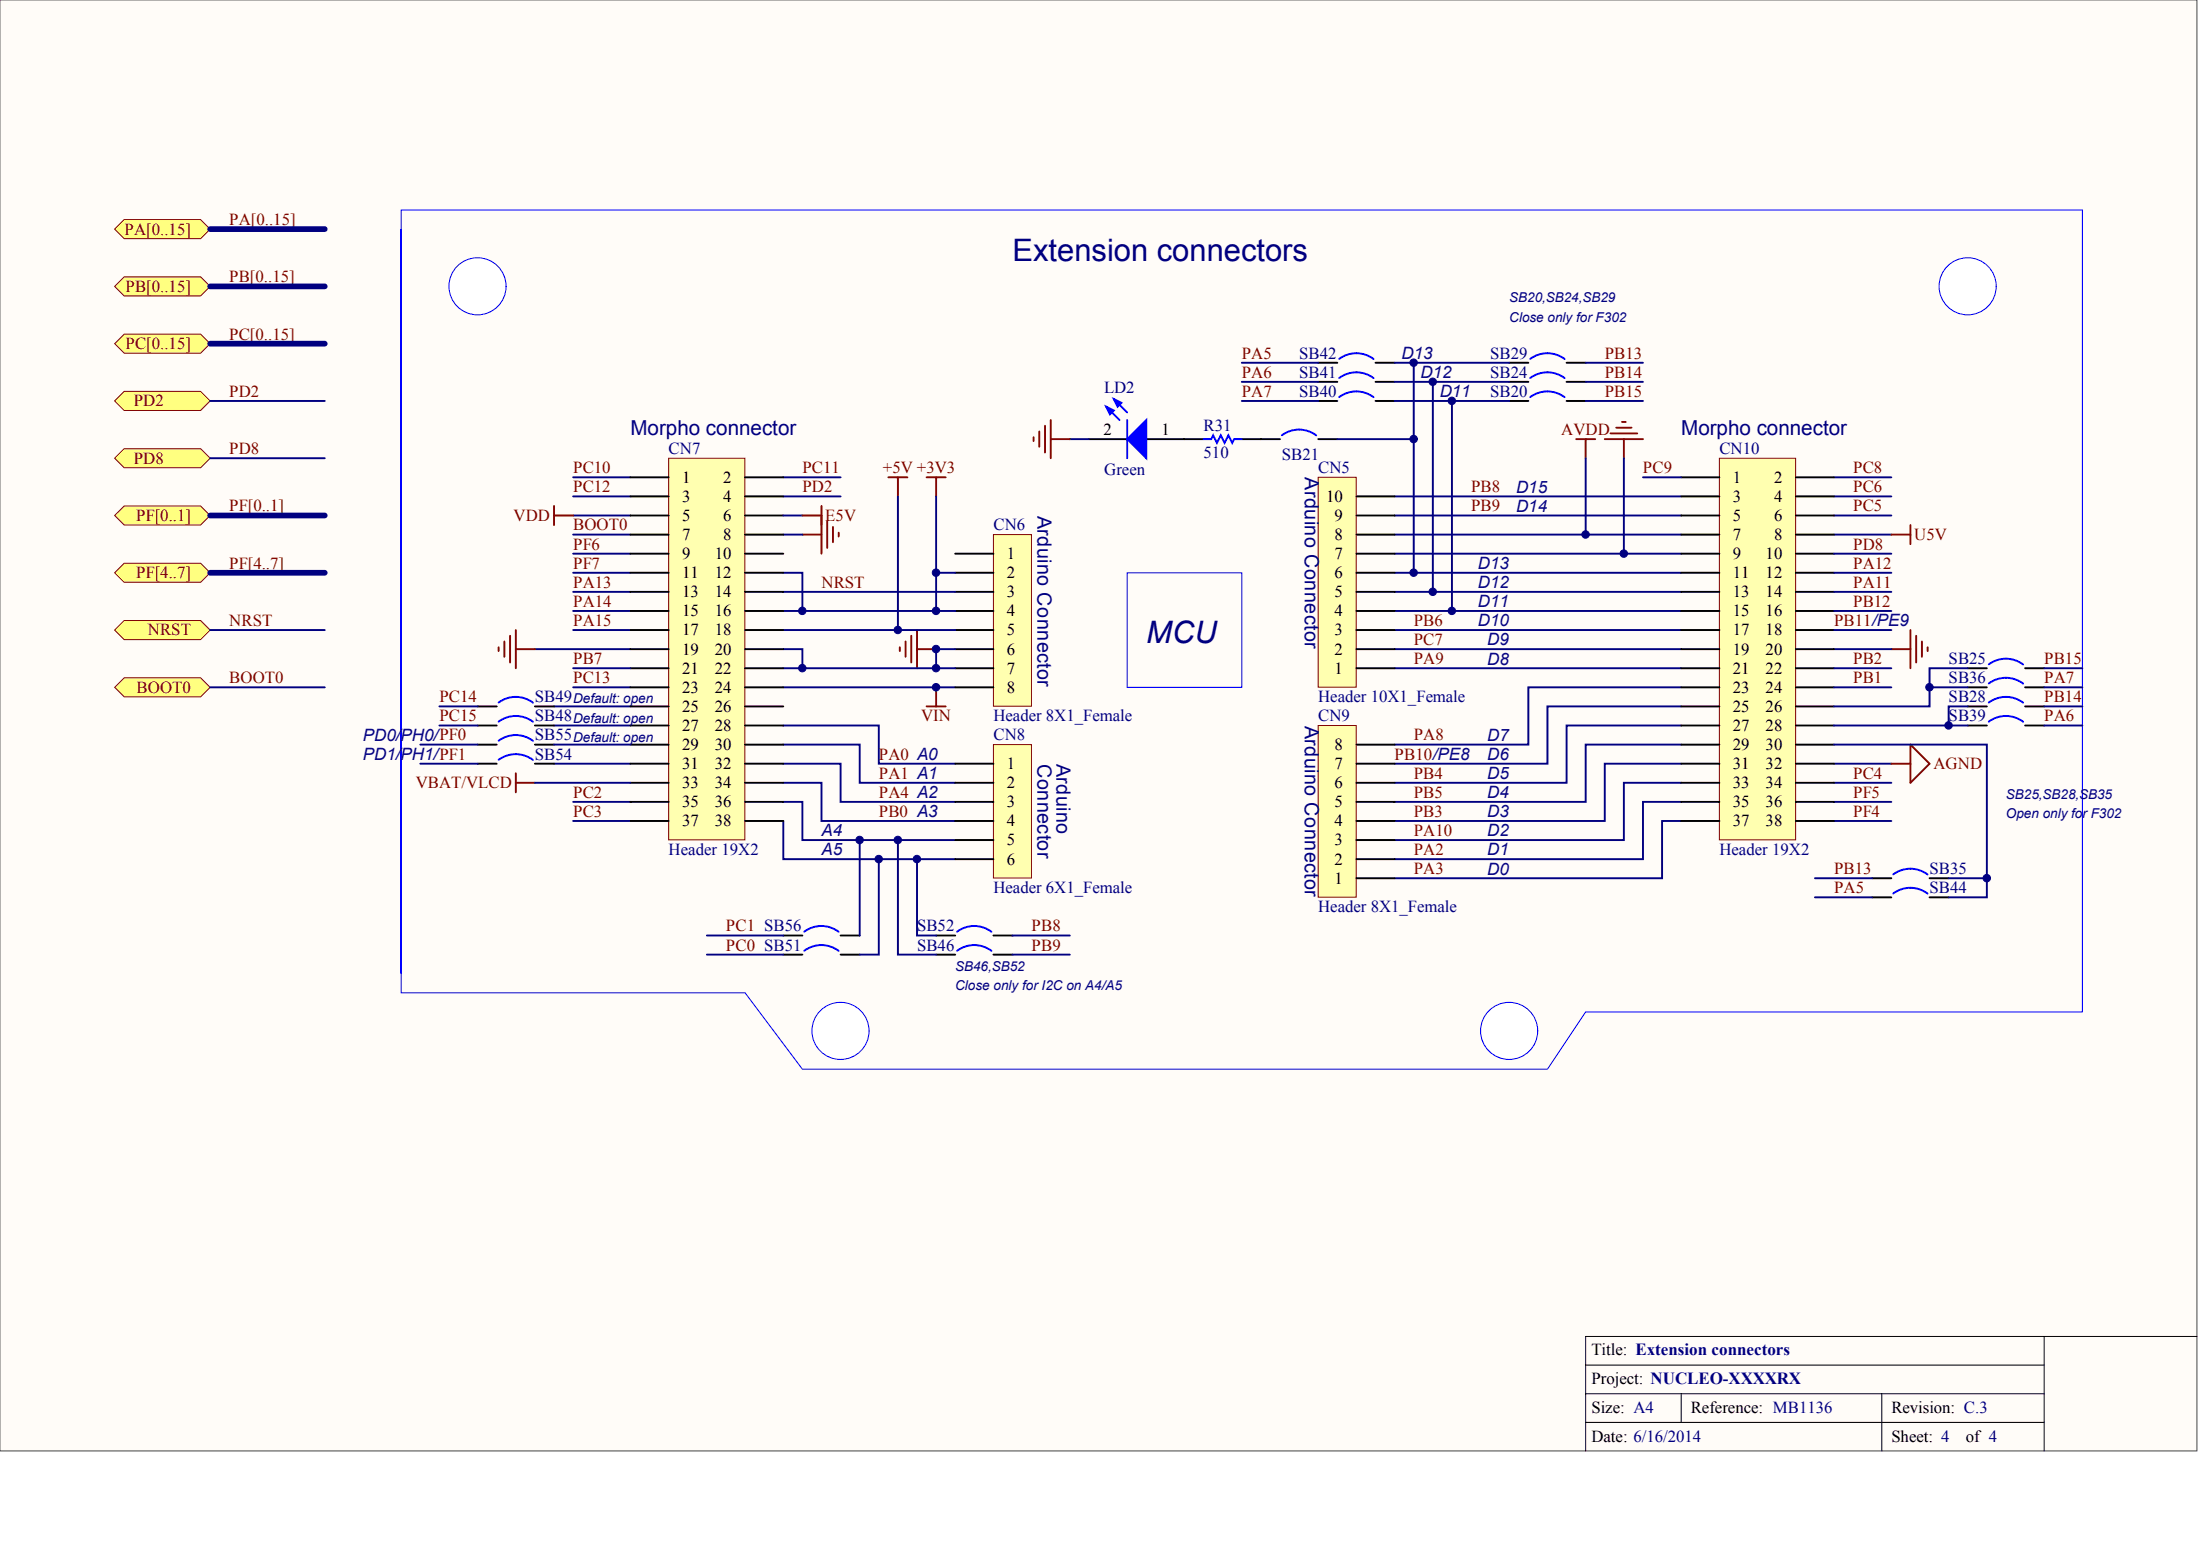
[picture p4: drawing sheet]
<svg xmlns="http://www.w3.org/2000/svg" width="840mm" height="594mm" viewBox="0 0 840 594" stroke-linecap="round" stroke-linejoin="round" font-family="sans-serif">
<path d="M0 0h838.4v553.6h-838.4z" fill="#fffcf8" stroke="#696969" stroke-width=".38"/>
<path d="M780.1 509.9v43.7M838.5 509.9h-233.3v43.7M605.2 520.9h174.9M605.2 531.8h174.9M641.6 531.8v10.9M718.2 531.8v21.8M605.2 542.7h174.9" fill="none" stroke="#000" stroke-width=".38"/>
<g fill="none" stroke="#000080" stroke-width=".73">
<path d="M532.2 189.4h109.4M532.2 196.7h109.4M532.2 204h109.4M532.2 211.3h109.4M532.2 218.5h109.4M532.2 225.8h109.4M532.2 233.1h109.4M532.2 240.4h109.4M532.2 247.7h109.4M532.2 255h109.4M211.4 269.5h29.2M211.4 276.8h29.2"/>
<path d="M298.9 276.8h36.5v14.6h29.2M298.9 262.3h65.7M641.6 262.3h-58.3v21.8h-51.1M641.6 269.5h-51v21.9h-58.4M641.6 276.8h-43.7v21.9h-65.7M211.4 291.4h29.2M298.9 284.1h29.2v14.6h36.5M298.9 291.4h21.9v14.6h43.8M298.9 298.7h14.6v14.5h51.1M641.6 284.1h-36.4v21.9h-73M641.6 291.4h-29.2v21.8h-80.2M641.6 298.7h-21.9v21.8h-87.5"/>
<path d="M218.7 306h21.9M298.9 306h7.3v14.5h58.4M298.9 313.2v14.6h65.7M641.6 306h-14.6v21.8h-94.8M641.6 313.2h-7.3v21.9h-102.1"/>
</g>
<g fill="none" stroke="#800000" stroke-width=".73">
<path d="M612.4 167.6h14.6M614.6 165.4h10.2M616.8 163.2h5.9M619 161h1.5M619.7 167.6v7.2M339 182.1h7.3M342.7 182.1v7.3M353.6 182.1h7.3M357.3 182.1v7.3M343.4 247v1.4M345.6 244.8v5.8M347.8 242.6v10.2"/>
<path d="M350 240.4v14.6M350 247.7h7.3"/>
</g>
<path d="M379.1 284.1h14.5v50.9h-14.5z" fill="#ffffb0" stroke="#800000" stroke-width=".38"/>
<path d="M364.6 291.4h14.5M364.6 298.7h14.5M364.6 306h14.5M364.6 313.2h14.5M364.6 320.5h14.5M364.6 327.8h14.5" fill="none" stroke="#000" stroke-width=".73"/>
<path d="M379.1 204h14.5v65.5h-14.5z" fill="#ffffb0" stroke="#800000" stroke-width=".38"/>
<path d="M364.6 211.3h14.5M364.6 218.5h14.5M364.6 225.8h14.5M364.6 233.1h14.5M364.6 240.4h14.5M364.6 247.7h14.5M364.6 255h14.5M364.6 262.3h14.5" fill="none" stroke="#000" stroke-width=".73"/>
<path d="M503.1 276.8h14.5v65.5h-14.5z" fill="#ffffb0" stroke="#800000" stroke-width=".38"/>
<path d="M517.7 298.7h14.5M517.7 291.4h14.5M517.7 284.1h14.5M517.7 313.2h14.5M517.7 306h14.5M517.7 335.1h14.5M517.7 327.8h14.5M517.7 320.5h14.5" fill="none" stroke="#000" stroke-width=".73"/>
<path d="M503.1 182.1h14.5v80.1h-14.5z" fill="#ffffb0" stroke="#800000" stroke-width=".38"/>
<path d="M517.7 196.7h14.5M517.7 189.4h14.5M517.7 218.5h14.5M517.7 211.3h14.5M517.7 204h14.5M517.7 233.1h14.5M517.7 225.8h14.5M517.7 255h14.5M517.7 247.7h14.5M517.7 240.4h14.5" fill="none" stroke="#000" stroke-width=".73"/>
<path d="M619.7 174.8v36.5M342.7 189.4v51M298.9 218.5h7.3v14.6M298.9 233.1h65.7M298.9 225.8h65.7M298.9 247.7h7.3v7.3M298.9 255h65.7M298.9 240.4h65.7M364.6 247.7h-7.3v7.3" fill="none" stroke="#000080" stroke-width=".73"/>
<path d="M153.1 80.1h641.6v306h-189.5l-14.6 21.8h-284.4l-21.8-29.1h-131.3z" fill="none" stroke="#00f" stroke-width=".38"/>
<circle cx="320.8" cy="393.3" r="10.9" fill="#fff" stroke="#00f" stroke-width=".38"/>
<path d="M353.6 269.5h7.3M357.3 262.3v7.2" fill="none" stroke="#800000" stroke-width=".73"/>
<g fill="#fff" stroke="#00f" stroke-width=".38">
<circle cx="576" cy="393.3" r="10.9"/>
<circle cx="750.9" cy="109.2" r="10.9"/>
<circle cx="182.2" cy="109.2" r="10.9"/>
</g>
<g fill="none" stroke="#000080" stroke-width=".73">
<path d="M218.7 196.7h21.9M218.7 182.1h21.9M218.7 189.4h21.9M699.9 182.1h21.9M699.9 189.4h21.9M218.7 204h21.9M218.7 211.3h21.9M218.7 218.5h21.9M699.9 204h21.9M218.7 225.8h21.9M218.7 233.1h21.9M204.1 247.7h36.5"/>
<path d="M699.9 291.4h21.9M699.9 306h21.9"/>
</g>
<path d="M43.7 87.4l3.7-3.6h29.2l3.6 3.6-3.6 3.7h-29.2z" fill-rule="evenodd" fill="#ffff80" stroke="#800000" stroke-width=".38"/>
<path d="M80.2 87.4h43.7" fill="none" stroke="#000080" stroke-width="2.2"/>
<path d="M43.7 109.3l3.7-3.7h29.2l3.6 3.7-3.6 3.6h-29.2z" fill-rule="evenodd" fill="#ffff80" stroke="#800000" stroke-width=".38"/>
<path d="M80.2 109.3h43.7" fill="none" stroke="#000080" stroke-width="2.2"/>
<path d="M43.7 131.1l3.7-3.6h29.2l3.6 3.6-3.6 3.7h-29.2z" fill-rule="evenodd" fill="#ffff80" stroke="#800000" stroke-width=".38"/>
<path d="M80.2 131.1h43.7" fill="none" stroke="#000080" stroke-width="2.2"/>
<path d="M43.7 153l3.7-3.7h29.2l3.6 3.7-3.6 3.6h-29.2z" fill-rule="evenodd" fill="#ffff80" stroke="#800000" stroke-width=".38"/>
<path d="M80.2 153h43.7" fill="none" stroke="#000080" stroke-width=".73"/>
<path d="M43.7 174.8l3.7-3.6h29.2l3.6 3.6-3.6 3.7h-29.2z" fill-rule="evenodd" fill="#ffff80" stroke="#800000" stroke-width=".38"/>
<path d="M80.2 174.8h43.7" fill="none" stroke="#000080" stroke-width=".73"/>
<path d="M43.7 196.7l3.7-3.7h29.2l3.6 3.7-3.6 3.6h-29.2z" fill-rule="evenodd" fill="#ffff80" stroke="#800000" stroke-width=".38"/>
<path d="M80.2 196.7h43.7" fill="none" stroke="#000080" stroke-width="2.2"/>
<path d="M190.3 247v1.4M192.5 244.8v5.8M194.7 242.6v10.2M196.9 240.4v14.6M196.9 247.7h7.2M721.8 247.7h7.3M729.1 240.4v14.6M731.3 242.6v10.2M733.5 244.8v5.8M735.7 247v1.4M721.8 291.4h7.3M729.1 284.1l7.3 7.3-7.3 7.3z" fill="none" stroke="#800000" stroke-width=".73"/>
<path d="M298.9 182.1h21.9M699.9 298.7h21.9M218.7 313.2h21.9M699.9 313.2h21.9" fill="none" stroke="#000080" stroke-width=".73"/>
<path d="M43.7 240.4l3.7-3.6h29.2l3.6 3.6-3.6 3.6h-29.2z" fill-rule="evenodd" fill="#ffff80" stroke="#800000" stroke-width=".38"/>
<path d="M605.2 174.8v29.2M364.6 218.5h-7.3v14.6M80.2 240.4h43.7M167.7 269.5h14.6M167.7 276.8h14.6M160.4 284.1h21.9M160.4 291.4h21.9" fill="none" stroke="#000080" stroke-width=".73"/>
<path d="M182.3 276.8h7.3M182.3 269.5h7.3M204.1 276.8h7.3M204.1 269.5h7.3M182.3 284.1h7.3M182.3 291.4h7.3M204.1 284.1h7.3M204.1 291.4h7.3" fill="none" stroke="#000" stroke-width=".73"/>
<path d="M190.3 275.4a10.9 10.9 0 0 1 13.1 0M190.3 268.1a10.9 10.9 0 0 1 13.1 0M190.3 282.6a10.9 10.9 0 0 1 13.1 .1M190.3 289.9a10.9 10.9 0 0 1 13.1 .1" fill="none" stroke="#00f" stroke-width=".73"/>
<path d="M601.5 167.6h7.3M605.2 167.6v7.2M211.4 193v7.3M211.4 196.7h7.3M721.8 204h7.3M729.1 200.3v7.3" fill="none" stroke="#800000" stroke-width=".73"/>
<path d="M43.7 262.3l3.7-3.7h29.2l3.6 3.7-3.6 3.6h-29.2z" fill-rule="evenodd" fill="#ffff80" stroke="#800000" stroke-width=".38"/>
<path d="M699.9 196.7h21.9M80.2 262.3h43.7" fill="none" stroke="#000080" stroke-width=".73"/>
<path d="M196.9 295v7.3M196.9 298.7h7.2" fill="none" stroke="#800000" stroke-width=".73"/>
<path d="M43.7 218.5l3.7-3.6h29.2l3.6 3.6-3.6 3.7h-29.2z" fill-rule="evenodd" fill="#ffff80" stroke="#800000" stroke-width=".38"/>
<path d="M80.2 218.5h43.7" fill="none" stroke="#000080" stroke-width="2.2"/>
<g fill="none" stroke="#000080" stroke-width=".73">
<path d="M473.9 138.4h29.2M532.2 138.4h43.8M539.5 138.4v80.1M605.2 138.4h21.8M473.9 145.7h29.2M473.9 153h29.2M532.2 145.7h43.8M532.2 153h43.8M546.8 145.7v80.1M554.1 153v80.1M605.2 145.7h21.8M605.2 153h21.8"/>
<path d="M298.9 189.4h21.9M357.3 189.4v29.1M298.9 204h7.3M218.7 240.4h21.9M699.9 247.7h21.9M780.1 255h14.6M218.7 262.3h21.9M780.1 262.3h14.6M780.1 269.5h14.6M780.1 276.8h14.6M328.1 320.5v36.5M335.4 327.8v36.4h-7.3"/>
<path d="M342.7 320.5v43.7h14.6M350 327.8v29.2h7.3M692.6 335.1h21.9M269.8 357h29.1M386.4 357h21.9M692.6 342.4h21.9M269.8 364.2h29.1M386.4 364.2h21.9"/>
</g>
<path d="M313.5 196.7v14.6M315.7 198.9v10.2M306.2 204h7.3M317.9 201.1v5.8M320.1 203.2v1.5" fill="none" stroke="#800000" stroke-width=".73"/>
<g fill="none" stroke="#000" stroke-width=".73">
<path d="M503.1 138.4h7.3M525 138.4h7.2M576 138.4h7.3M597.9 138.4h7.3M503.1 145.7h7.3M503.1 153h7.3M525 145.7h7.2M525 153h7.2M576 145.7h7.3M576 153h7.3M597.9 145.7h7.3M597.9 153h7.3"/>
<path d="M751 255h7.3M772.8 255h7.3M751 262.3h7.3M751 269.5h7.3M751 276.8h7.3M772.8 262.3h7.3M772.8 269.5h7.3M772.8 276.8h7.3M714.5 335.1h7.3M736.4 335.1h7.3M298.9 357h7.3M320.8 357h7.3"/>
<path d="M357.3 357h7.3M379.1 357h7.3M714.5 342.4h7.3M736.4 342.4h7.3M298.9 364.2h7.3M320.8 364.2h7.3M357.3 364.2h7.3M379.1 364.2h7.3"/>
</g>
<g fill="none" stroke="#00f" stroke-width=".73">
<path d="M511.1 136.9a10.9 10.9 0 0 1 13.1 .1M584 136.9a10.9 10.9 0 0 1 13.1 .1M511.1 144.2a10.9 10.9 0 0 1 13.1 .1M511.1 151.5a10.9 10.9 0 0 1 13.1 0M584 144.2a10.9 10.9 0 0 1 13.1 .1M584 151.5a10.9 10.9 0 0 1 13.1 0M759 253.5a10.9 10.9 0 0 1 13.1 0M759 260.8a10.9 10.9 0 0 1 13.1 0M759 268.1a10.9 10.9 0 0 1 13.1 0M759 275.4a10.9 10.9 0 0 1 13.1 0M722.5 333.6a10.9 10.9 0 0 1 13.1 .1M306.9 355.5a10.9 10.9 0 0 1 13.2 0"/>
<path d="M365.3 355.5a10.9 10.9 0 0 1 13.1 0M722.5 340.9a10.9 10.9 0 0 1 13.1 .1M306.9 362.8a10.9 10.9 0 0 1 13.2 0M365.3 362.8a10.9 10.9 0 0 1 13.1 0"/>
</g>
<path d="M430.2 218.5h43.7v43.8h-43.7z" fill="none" stroke="#00f" stroke-width=".38"/>
<path d="M255.2 174.8h29.1v145.7h-29.1z" fill="#ffffb0" stroke="#800000" stroke-width=".38"/>
<g fill="none" stroke="#000" stroke-width=".73">
<path d="M240.6 182.1h14.6M240.6 189.4h14.6M240.6 196.7h14.6M284.4 182.1h14.5M284.4 189.4h14.5M284.4 196.7h14.5M240.6 204h14.6M240.6 211.3h14.6M240.6 218.5h14.6M284.4 204h14.5M284.4 211.3h14.5M284.4 218.5h14.5"/>
<path d="M240.6 225.8h14.6M240.6 233.1h14.6M284.4 225.8h14.5M284.4 233.1h14.5M240.6 240.4h14.6M240.6 247.7h14.6M240.6 255h14.6M284.4 240.4h14.5M284.4 247.7h14.5M284.4 255h14.5M240.6 262.3h14.6M240.6 269.5h14.6"/>
<path d="M240.6 276.8h14.6M284.4 262.3h14.5M284.4 269.5h14.5M284.4 276.8h14.5M240.6 284.1h14.6M240.6 291.4h14.6M240.6 298.7h14.6M284.4 284.1h14.5M284.4 291.4h14.5M284.4 298.7h14.5M240.6 306h14.6M240.6 313.2h14.6"/>
<path d="M284.4 306h14.5M284.4 313.2h14.5"/>
</g>
<path d="M656.2 174.8h29.1v145.7h-29.1z" fill="#ffffb0" stroke="#800000" stroke-width=".38"/>
<g fill="none" stroke="#000" stroke-width=".73">
<path d="M415.6 167.6h14.6M437.5 167.6h21.8M473.9 167.6h14.6M503.1 167.6h7.3M641.6 182.1h14.6M641.6 189.4h14.6M641.6 196.7h14.6M685.4 182.1h14.5M685.4 189.4h14.5M685.4 196.7h14.5M641.6 204h14.6M641.6 211.3h14.6"/>
<path d="M641.6 218.5h14.6M685.4 204h14.5M685.4 211.3h14.5M685.4 218.5h14.5M641.6 225.8h14.6M641.6 233.1h14.6M685.4 225.8h14.5M685.4 233.1h14.5M641.6 240.4h14.6M641.6 247.7h14.6M641.6 255h14.6M685.4 240.4h14.5"/>
<path d="M685.4 247.7h14.5M685.4 255h14.5M641.6 262.3h14.6M641.6 269.5h14.6M641.6 276.8h14.6M685.4 262.3h14.5M685.4 269.5h14.5M685.4 276.8h14.5M641.6 284.1h14.6M641.6 291.4h14.6M641.6 298.7h14.6M685.4 284.1h14.5"/>
<path d="M685.4 291.4h14.5M685.4 298.7h14.5M641.6 306h14.6M641.6 313.2h14.6M685.4 306h14.5M685.4 313.2h14.5"/>
</g>
<g fill="none" stroke="#000080" stroke-width=".73">
<path d="M408.3 167.6h7.3M510.4 167.6h29.1M298.9 196.7h7.3M627 182.1h14.6M699.9 211.3h21.9M699.9 218.5h21.9M699.9 225.8h21.9M699.9 233.1h21.9M218.7 255h21.9M699.9 255h21.9M699.9 240.4h21.9M751 255h-14.6v14.5h-36.5"/>
<path d="M699.9 262.3h21.9M699.9 276.8h51.1M736.4 262.3h14.6M751 269.5h-7.3v7.3M204.1 298.7h36.5M211.4 284.1h29.2M699.9 284.1h58.4v58.3h-14.6M743.7 335.1h14.6"/>
</g>
<g fill="#00f" stroke="#00f" stroke-width=".73">
<path d="M430.2 167.6l7.3-7.3v14.5z"/>
<path d="M422.2 155.2l2.9 1.4-1.5 1.5z"/>
<path d="M425.1 152.3l2.9 1.4-1.5 1.5z"/>
</g>
<path d="M422.2 155.2l5.1 5.1M425.1 152.3l5.1 5.1M430.2 160.3v14.5M459.3 167.6h3l.7-1.5 1.4 2.9 1.5-2.9 1.5 2.9 1.4-2.9 1.5 2.9 .7-1.4h2.9M489.2 166.1a10.9 10.9 0 0 1 13.1 0" fill="none" stroke="#00f" stroke-width=".73"/>
<path d="M394.4 166.8v1.5M396.6 164.6v5.9M398.8 162.5v10.2M401 160.3v14.5M401 167.6h7.3M306.2 196.7h7.3M313.5 193v7.3" fill="none" stroke="#800000" stroke-width=".73"/>
<g fill="#000080" stroke="#000080" stroke-width=".38">
<circle cx="306.2" cy="254.9" r="1.42"/>
<circle cx="306.2" cy="233.1" r="1.42"/>
<circle cx="328.1" cy="320.5" r="1.42"/>
<circle cx="335.4" cy="327.8" r="1.42"/>
<circle cx="342.6" cy="320.5" r="1.42"/>
<circle cx="342.6" cy="240.4" r="1.42"/>
<circle cx="349.9" cy="327.8" r="1.42"/>
<circle cx="357.2" cy="262.2" r="1.42"/>
<circle cx="357.2" cy="254.9" r="1.42"/>
<circle cx="357.2" cy="247.6" r="1.42"/>
<circle cx="357.2" cy="233.1" r="1.42"/>
<circle cx="357.2" cy="218.5" r="1.42"/>
<circle cx="539.5" cy="218.5" r="1.42"/>
<circle cx="539.5" cy="167.5" r="1.42"/>
<circle cx="539.5" cy="138.4" r="1.42"/>
<circle cx="546.8" cy="225.8" r="1.42"/>
<circle cx="546.8" cy="145.7" r="1.42"/>
<circle cx="554.1" cy="233.1" r="1.42"/>
<circle cx="554.1" cy="152.9" r="1.42"/>
<circle cx="605.1" cy="203.9" r="1.42"/>
<circle cx="619.7" cy="211.2" r="1.42"/>
<circle cx="736.4" cy="262.2" r="1.42"/>
<circle cx="743.6" cy="276.8" r="1.42"/>
<circle cx="758.2" cy="335.1" r="1.42"/>
</g>
<g font-size="11.8" fill="#000080">
<text x="386.4" y="99.6">Extension connectors</text>
<text x="437.5" y="245.3">MCU</text>
</g>
<g font-size="7.9" fill="#000080">
<text x="240.6" y="165.9">Morpho connector</text>
<text x="641.6" y="165.9">Morpho connector</text>
</g>
<g font-size="7.5" fill="#000080">
<text x="498" y="182.1" transform="rotate(90 498 182.1)">Arduino Connector</text>
<text x="396" y="196.7" transform="rotate(90 396 196.7)">Arduino Connector</text>
<text x="498" y="276.8" transform="rotate(90 498 276.8)">Arduino Connector</text>
<text x="396" y="291.4" transform="rotate(90 396 291.4)">Connector</text>
<text x="403.3" y="291.4" transform="rotate(90 403.3 291.4)">Arduino</text>
</g>
<g font-size="6.5" fill="#0c0087">
<text x="534.9" y="137">D13</text>
<text x="542.2" y="144.3">D12</text>
<text x="549.5" y="151.6">D11</text>
<text x="578.6" y="188">D15</text>
<text x="578.6" y="195.3">D14</text>
<text x="564" y="217.1">D13</text>
<text x="564" y="224.4">D12</text>
<text x="564" y="231.7">D11</text>
<text x="564" y="239">D10</text>
<text x="567.6" y="246.3">D9</text>
<text x="567.6" y="253.6">D8</text>
<text x="138.5" y="282.7">PD0/PH0/PF0</text>
<text x="567.6" y="282.7">D7</text>
<text x="138.5" y="290">PD1/PH1/PF1</text>
<text x="567.6" y="290">D6</text>
<text x="567.6" y="297.3">D5</text>
<text x="567.6" y="304.5">D4</text>
<text x="567.6" y="311.8">D3</text>
<text x="313.5" y="319.1">A4</text>
<text x="567.6" y="319.1">D2</text>
<text x="313.5" y="326.4">A5</text>
<text x="567.6" y="326.4">D1</text>
<text x="567.6" y="333.7">D0</text>
</g>
<g font-size="6.4" fill="#800000">
<text x="47.5" y="89.5">PA[0..15]</text>
<text x="87.5" y="85.8">PA[0..15]</text>
<text x="87.5" y="107.7">PB[0..15]</text>
<text x="47.9" y="111.3">PB[0..15]</text>
<text x="87.5" y="129.6">PC[0..15]</text>
<text x="47.9" y="133.2">PC[0..15]</text>
<text x="473.9" y="136.8">PA5</text>
<text x="612.4" y="136.8">PB13</text>
<text x="473.9" y="144.1">PA6</text>
<text x="612.4" y="144.1">PB14</text>
<text x="51" y="155.1">PD2</text>
<text x="87.5" y="151.4">PD2</text>
<text x="473.9" y="151.4">PA7</text>
<text x="612.4" y="151.4">PB15</text>
<text x="595.8" y="166">AVDD</text>
<text x="87.5" y="173.3">PD8</text>
<text x="51" y="176.9">PD8</text>
<text x="218.7" y="180.5">PC10</text>
<text x="306.2" y="180.5">PC11</text>
<text x="336.9" y="180.5">+5V +3V3</text>
<text x="627" y="180.5">PC9</text>
<text x="707.2" y="180.5">PC8</text>
<text x="218.7" y="187.8">PC12</text>
<text x="306.2" y="187.8">PD2</text>
<text x="561.4" y="187.8">PB8</text>
<text x="707.2" y="187.8">PC6</text>
<text x="87.5" y="195.1">PF[0..1]</text>
<text x="561.4" y="195.1">PB9</text>
<text x="707.2" y="195.1">PC5</text>
<text x="52" y="198.8">PF[0..1]</text>
<text x="196" y="198.8">VDD</text>
<text x="218.7" y="202.4">BOOT0</text>
<text x="315" y="198.8">E5V</text>
<text x="218.7" y="209.7">PF6</text>
<text x="707.2" y="209.7">PD8</text>
<text x="730.6" y="206">U5V</text>
<text x="52" y="220.6">PF[4..7]</text>
<text x="87.5" y="217">PF[4..7]</text>
<text x="218.7" y="217">PF7</text>
<text x="707.2" y="217">PA12</text>
<text x="218.7" y="224.3">PA13</text>
<text x="313.5" y="224.3">NRST</text>
<text x="707.2" y="224.3">PA11</text>
<text x="218.7" y="231.5">PA14</text>
<text x="707.2" y="231.5">PB12</text>
<text x="87.5" y="238.8">NRST</text>
<text x="218.7" y="238.8">PA15</text>
<text x="539.5" y="238.8">PB6</text>
<text x="699.9" y="238.8">PB11/PE9</text>
<text x="56.4" y="242.5">NRST</text>
<text x="539.5" y="246.1">PC7</text>
<text x="218.7" y="253.4">PB7</text>
<text x="539.5" y="253.4">PA9</text>
<text x="707.2" y="253.4">PB2</text>
<text x="780.1" y="253.4">PB15</text>
<text x="87.5" y="260.7">BOOT0</text>
<text x="218.7" y="260.7">PC13</text>
<text x="707.2" y="260.7">PB1</text>
<text x="780.1" y="260.7">PA7</text>
<text x="52.1" y="264.3">BOOT0</text>
<text x="167.7" y="268">PC14</text>
<text x="780.1" y="268">PB14</text>
<text x="167.7" y="275.2">PC15</text>
<text x="351.6" y="275.2">VIN</text>
<text x="780.1" y="275.2">PA6</text>
<text x="539.5" y="282.5">PA8</text>
<text x="335.4" y="289.8">PA0 A0</text>
<text x="532.2" y="289.8">PB10/PE8</text>
<text x="737.9" y="293.5">AGND</text>
<text x="335.4" y="297.1">PA1 A1</text>
<text x="539.5" y="297.1">PB4</text>
<text x="707.2" y="297.1">PC4</text>
<text x="158.7" y="300.7">VBAT/VLCD</text>
<text x="218.7" y="304.4">PC2</text>
<text x="335.4" y="304.4">PA4 A2</text>
<text x="539.5" y="304.4">PB5</text>
<text x="707.2" y="304.4">PF5</text>
<text x="218.7" y="311.7">PC3</text>
<text x="335.4" y="311.7">PB0 A3</text>
<text x="539.5" y="311.7">PB3</text>
<text x="707.2" y="311.7">PF4</text>
<text x="539.5" y="319">PA10</text>
<text x="539.5" y="326.2">PA2</text>
<text x="539.5" y="333.5">PA3</text>
<text x="699.9" y="333.5">PB13</text>
<text x="699.9" y="340.8">PA5</text>
<text x="277.1" y="355.4">PC1 SB56</text>
<text x="393.7" y="355.4">PB8</text>
<text x="277.1" y="362.7">PC0 SB51</text>
<text x="393.7" y="362.7">PB9</text>
</g>
<g font-size="6.4" fill="#000080">
<text x="495.8" y="136.8">SB42</text>
<text x="568.7" y="136.8">SB29</text>
<text x="421.4" y="150">LD2</text>
<text x="495.8" y="144.1">SB41</text>
<text x="568.7" y="144.1">SB24</text>
<text x="495.8" y="151.4">SB40</text>
<text x="568.7" y="151.4">SB20</text>
<text x="459.3" y="164.5">R31</text>
<text x="255.2" y="173.3">CN7</text>
<text x="656.2" y="173.3">CN10</text>
<text x="459.3" y="174.7">510</text>
<text x="489.2" y="175.4">SB21</text>
<text x="421.4" y="181.3">Green</text>
<text x="503.1" y="180.5">CN5</text>
<text x="379.1" y="202.4">CN6</text>
<text x="743.7" y="253.4">SB25</text>
<text x="743.7" y="260.7">SB36</text>
<text x="204.1" y="268">SB49</text>
<text x="503.1" y="268">Header 10X1_Female</text>
<text x="743.7" y="268">SB28</text>
<text x="204.1" y="275.2">SB48</text>
<text x="379.1" y="275.2">Header 8X1_Female</text>
<text x="503.1" y="275.2">CN9</text>
<text x="743.7" y="275.2">SB39</text>
<text x="204.1" y="282.5">SB55</text>
<text x="379.1" y="282.5">CN8</text>
<text x="204.1" y="289.8">SB54</text>
<text x="255.2" y="326.2">Header 19X2</text>
<text x="656.2" y="326.2">Header 19X2</text>
<text x="736.4" y="333.5">SB35</text>
<text x="379.1" y="340.8">Header 6X1_Female</text>
<text x="736.4" y="340.8">SB44</text>
<text x="503.1" y="348.1">Header 8X1_Female</text>
<text x="350" y="355.4">SB52</text>
<text x="350" y="362.7">SB46</text>
</g>
<g font-size="6.4">
<text x="421.1" y="166">2</text>
<text x="443.3" y="166">1</text>
<text x="260.3" y="184.2">1</text>
<text x="276" y="184.2">2</text>
<text x="661.3" y="184.2">1</text>
<text x="677" y="184.2">2</text>
<text x="260.3" y="191.5">3</text>
<text x="276" y="191.5">4</text>
<text x="506.1" y="191.5">10</text>
<text x="661.3" y="191.5">3</text>
<text x="677" y="191.5">4</text>
<text x="260.3" y="198.8">5</text>
<text x="276" y="198.8">6</text>
<text x="509.4" y="198.8">9</text>
<text x="661.3" y="198.8">5</text>
<text x="677" y="198.8">6</text>
<text x="260.3" y="206">7</text>
<text x="276" y="206">8</text>
<text x="509.4" y="206">8</text>
<text x="661.3" y="206">7</text>
<text x="677" y="206">8</text>
<text x="260.3" y="213.3">9</text>
<text x="272.8" y="213.3">10</text>
<text x="384.2" y="213.3">1</text>
<text x="509.4" y="213.3">7</text>
<text x="661.3" y="213.3">9</text>
<text x="673.8" y="213.3">10</text>
<text x="260.3" y="220.6">11</text>
<text x="272.8" y="220.6">12</text>
<text x="384.2" y="220.6">2</text>
<text x="509.4" y="220.6">6</text>
<text x="661.3" y="220.6">11</text>
<text x="673.8" y="220.6">12</text>
<text x="260.3" y="227.9">13</text>
<text x="272.8" y="227.9">14</text>
<text x="384.2" y="227.9">3</text>
<text x="509.4" y="227.9">5</text>
<text x="661.3" y="227.9">13</text>
<text x="673.8" y="227.9">14</text>
<text x="260.3" y="235.2">15</text>
<text x="272.8" y="235.2">16</text>
<text x="384.2" y="235.2">4</text>
<text x="509.4" y="235.2">4</text>
<text x="661.3" y="235.2">15</text>
<text x="673.8" y="235.2">16</text>
<text x="260.3" y="242.5">17</text>
<text x="272.8" y="242.5">18</text>
<text x="384.2" y="242.5">5</text>
<text x="509.4" y="242.5">3</text>
<text x="661.3" y="242.5">17</text>
<text x="673.8" y="242.5">18</text>
<text x="260.3" y="249.8">19</text>
<text x="272.8" y="249.8">20</text>
<text x="384.2" y="249.8">6</text>
<text x="509.4" y="249.8">2</text>
<text x="661.3" y="249.8">19</text>
<text x="673.8" y="249.8">20</text>
<text x="260.3" y="257">21</text>
<text x="272.8" y="257">22</text>
<text x="384.2" y="257">7</text>
<text x="509.4" y="257">1</text>
<text x="661.3" y="257">21</text>
<text x="673.8" y="257">22</text>
<text x="260.3" y="264.3">23</text>
<text x="272.8" y="264.3">24</text>
<text x="384.2" y="264.3">8</text>
<text x="661.3" y="264.3">23</text>
<text x="673.8" y="264.3">24</text>
<text x="260.3" y="271.6">25</text>
<text x="272.8" y="271.6">26</text>
<text x="661.3" y="271.6">25</text>
<text x="673.8" y="271.6">26</text>
<text x="260.3" y="278.9">27</text>
<text x="272.8" y="278.9">28</text>
<text x="661.3" y="278.9">27</text>
<text x="673.8" y="278.9">28</text>
<text x="260.3" y="286.2">29</text>
<text x="272.8" y="286.2">30</text>
<text x="509.4" y="286.2">8</text>
<text x="661.3" y="286.2">29</text>
<text x="673.8" y="286.2">30</text>
<text x="260.3" y="293.5">31</text>
<text x="272.8" y="293.5">32</text>
<text x="384.2" y="293.5">1</text>
<text x="509.4" y="293.5">7</text>
<text x="661.3" y="293.5">31</text>
<text x="673.8" y="293.5">32</text>
<text x="260.3" y="300.7">33</text>
<text x="272.8" y="300.7">34</text>
<text x="384.2" y="300.7">2</text>
<text x="509.4" y="300.7">6</text>
<text x="661.3" y="300.7">33</text>
<text x="673.8" y="300.7">34</text>
<text x="260.3" y="308">35</text>
<text x="272.8" y="308">36</text>
<text x="384.2" y="308">3</text>
<text x="509.4" y="308">5</text>
<text x="661.3" y="308">35</text>
<text x="673.8" y="308">36</text>
<text x="260.3" y="315.3">37</text>
<text x="272.8" y="315.3">38</text>
<text x="384.2" y="315.3">4</text>
<text x="509.4" y="315.3">4</text>
<text x="661.3" y="315.3">37</text>
<text x="673.8" y="315.3">38</text>
<text x="384.2" y="322.6">5</text>
<text x="509.4" y="322.6">3</text>
<text x="384.2" y="329.9">6</text>
<text x="509.4" y="329.9">2</text>
<text x="509.4" y="337.2">1</text>
<text x="607.3" y="517.1">Title: Extension connectors</text>
<text x="607.3" y="528">Project: NUCLEO-XXXXRX</text>
<text x="607.3" y="539.1">Size: A4</text>
<text x="645.3" y="539.1">Reference: MB1136</text>
<text x="721.8" y="539.1">Revision: C.3</text>
<text x="607.3" y="550.2">Date: 6/16/2014</text>
<text x="721.8" y="550.2">Sheet: 4</text>
<text x="750.2" y="550.2">of 4</text>
</g>
<g font-size="5.2" fill="#000080">
<text x="576" y="115.4">SB20,SB24,SB29</text>
<text x="576" y="122.7">Close only for F302</text>
<text x="218.7" y="268.4">Default: open</text>
<text x="218.7" y="275.7">Default: open</text>
<text x="218.7" y="283">Default: open</text>
<text x="765.6" y="304.8">SB25,SB28,SB35</text>
<text x="765.6" y="312.1">Open only for F302</text>
<text x="364.6" y="370.4">SB46,SB52</text>
<text x="364.6" y="377.7">Close only for I2C on A4/A5</text>
</g>
</svg>
